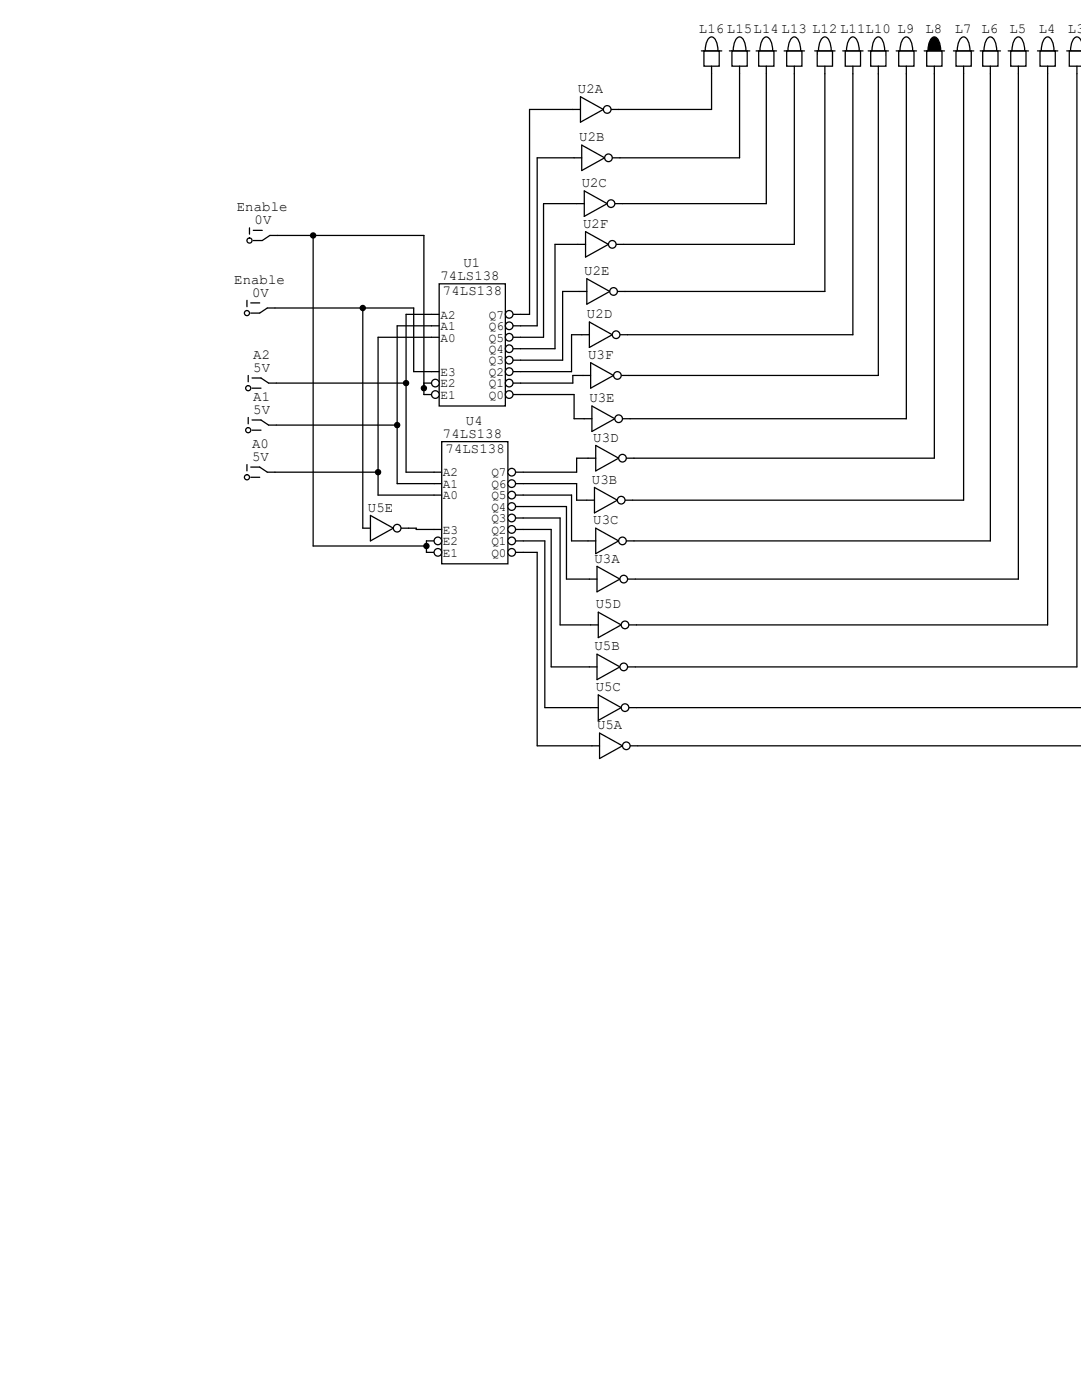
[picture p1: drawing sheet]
<svg xmlns="http://www.w3.org/2000/svg" width="216mm" height="279mm" viewBox="0 0 216 279" stroke-linecap="round" stroke-linejoin="round" font-family="sans-serif">
<g fill="none" stroke="#000" stroke-width=".25">
<path d="M49.3 59.9v1.3M49.8 45.5v1.2M50.5 46h1.8M55.4 47h-1.6l-1.5 1h-1.8M49.5 74.9v1.3M50 60.5h1.8M50.3 75.4h1.8l1.5 1.1h1.5M50.3 77.5h1.8M54.9 61.5h-1.6l-1.5 1h-1.8M49.3 92.7v1.3M49.5 83.3v1.3M50 93.2h1.8l1.5 1h1.6"/>
<path d="M50 95.2h1.8M50.3 83.8h1.8l1.5 1h1.5M50.3 85.9h1.8M72.4 105.4h1.5M73.9 102.9l4.6 2.5-4.6 2.5zM80 105.4h1.5"/>
<circle cx="49.8" cy="48" r=".51"/>
<circle cx="49.3" cy="62.5" r=".51"/>
<circle cx="49.5" cy="77.5" r=".51"/>
<circle cx="49.3" cy="95.3" r=".51"/>
<circle cx="49.5" cy="85.9" r=".51"/>
</g>
<circle cx="79.2" cy="105.4" r=".76" fill="#fff" stroke="#000" stroke-width=".25"/>
<path d="M117.9 124.7h1.5M119.4 122.2l4.6 2.5-4.6 2.6zM125.5 124.7h1.5" fill="none" stroke="#000" stroke-width=".25"/>
<circle cx="124.7" cy="124.7" r=".76" fill="#fff" stroke="#000" stroke-width=".25"/>
<path d="M119.4 138.7l4.6 2.5-4.6 2.6zM117.9 141.2h1.5M125.5 141.2h1.5" fill="none" stroke="#000" stroke-width=".25"/>
<circle cx="124.7" cy="141.2" r=".76" fill="#fff" stroke="#000" stroke-width=".25"/>
<path d="M117.6 133.1h1.5M119.1 130.6l4.6 2.5-4.6 2.5zM125.2 133.1h1.5" fill="none" stroke="#000" stroke-width=".25"/>
<circle cx="124.5" cy="133.1" r=".76" fill="#fff" stroke="#000" stroke-width=".25"/>
<path d="M118.1 148.8h1.5M119.6 146.3l4.6 2.5-4.6 2.6zM125.7 148.8h1.6" fill="none" stroke="#000" stroke-width=".25"/>
<g fill="#fff" stroke="#000" stroke-width=".25">
<path d="M88.1 88.1h13.2v24.4h-13.2z" fill-rule="evenodd"/>
<circle cx="125" cy="148.8" r=".76"/>
</g>
<path d="M86.6 94.2h1.5M86.6 96.5h1.5M86.6 98.8h1.5M85.1 107.9h1.5M86.6 105.7h1.5" fill="none" stroke="#000" stroke-width=".25"/>
<circle cx="87.4" cy="107.9" r=".76" fill="#fff" stroke="#000" stroke-width=".25"/>
<path d="M85.1 110.2h1.5" fill="none" stroke="#000" stroke-width=".25"/>
<circle cx="87.4" cy="110.2" r=".76" fill="#fff" stroke="#000" stroke-width=".25"/>
<path d="M102.9 94.2h1.5" fill="none" stroke="#000" stroke-width=".25"/>
<circle cx="102.1" cy="94.2" r=".76" fill="#fff" stroke="#000" stroke-width=".25"/>
<path d="M102.9 96.5h1.5" fill="none" stroke="#000" stroke-width=".25"/>
<circle cx="102.1" cy="96.5" r=".76" fill="#fff" stroke="#000" stroke-width=".25"/>
<path d="M102.9 98.8h1.5" fill="none" stroke="#000" stroke-width=".25"/>
<circle cx="102.1" cy="98.8" r=".76" fill="#fff" stroke="#000" stroke-width=".25"/>
<path d="M102.9 101.1h1.5" fill="none" stroke="#000" stroke-width=".25"/>
<circle cx="102.1" cy="101.1" r=".76" fill="#fff" stroke="#000" stroke-width=".25"/>
<path d="M102.9 103.4h1.5" fill="none" stroke="#000" stroke-width=".25"/>
<circle cx="102.1" cy="103.4" r=".76" fill="#fff" stroke="#000" stroke-width=".25"/>
<path d="M102.9 105.7h1.5" fill="none" stroke="#000" stroke-width=".25"/>
<circle cx="102.1" cy="105.7" r=".76" fill="#fff" stroke="#000" stroke-width=".25"/>
<path d="M102.9 107.9h1.5" fill="none" stroke="#000" stroke-width=".25"/>
<circle cx="102.1" cy="107.9" r=".76" fill="#fff" stroke="#000" stroke-width=".25"/>
<path d="M102.9 110.2h1.5" fill="none" stroke="#000" stroke-width=".25"/>
<circle cx="102.1" cy="110.2" r=".76" fill="#fff" stroke="#000" stroke-width=".25"/>
<path d="M117.1 99.8h1.5M118.6 97.3l4.6 2.5-4.6 2.6zM124.7 99.8h1.5" fill="none" stroke="#000" stroke-width=".25"/>
<circle cx="124" cy="99.8" r=".76" fill="#fff" stroke="#000" stroke-width=".25"/>
<path d="M117.6 115.6h1.5M119.1 113l4.6 2.6-4.6 2.5zM125.2 115.6h1.5" fill="none" stroke="#000" stroke-width=".25"/>
<circle cx="124.5" cy="115.6" r=".76" fill="#fff" stroke="#000" stroke-width=".25"/>
<path d="M117.3 107.9h1.6M118.9 105.4l4.5 2.5-4.5 2.6zM125 107.9h1.5" fill="none" stroke="#000" stroke-width=".25"/>
<circle cx="124.2" cy="107.9" r=".76" fill="#fff" stroke="#000" stroke-width=".25"/>
<path d="M115.8 19.3l4.6 2.5-4.6 2.6zM114.3 21.8h1.5M121.9 21.8h1.5" fill="none" stroke="#000" stroke-width=".25"/>
<circle cx="121.2" cy="21.8" r=".76" fill="#fff" stroke="#000" stroke-width=".25"/>
<path d="M114.6 31.5h1.5M116.1 29l4.5 2.5-4.5 2.5zM122.2 31.5h1.5" fill="none" stroke="#000" stroke-width=".25"/>
<circle cx="121.4" cy="31.5" r=".76" fill="#fff" stroke="#000" stroke-width=".25"/>
<path d="M116.6 38.1l4.6 2.5-4.6 2.6zM115.1 40.6h1.5M122.7 40.6h1.5" fill="none" stroke="#000" stroke-width=".25"/>
<circle cx="121.9" cy="40.6" r=".76" fill="#fff" stroke="#000" stroke-width=".25"/>
<path d="M116.1 66.8h1.5M117.6 64.3l4.6 2.5-4.6 2.5zM123.7 66.8h1.5" fill="none" stroke="#000" stroke-width=".25"/>
<circle cx="122.9" cy="66.8" r=".76" fill="#fff" stroke="#000" stroke-width=".25"/>
<path d="M115.6 58.2h1.5M117.1 55.6l4.6 2.6-4.6 2.5zM123.2 58.2h1.5" fill="none" stroke="#000" stroke-width=".25"/>
<circle cx="122.4" cy="58.2" r=".76" fill="#fff" stroke="#000" stroke-width=".25"/>
<path d="M117.3 91.4h1.6M118.9 88.9l4.5 2.5-4.5 2.6zM125 91.4h1.5" fill="none" stroke="#000" stroke-width=".25"/>
<circle cx="124.2" cy="91.4" r=".76" fill="#fff" stroke="#000" stroke-width=".25"/>
<path d="M116.6 83.6h1.5M118.1 81l4.6 2.6-4.6 2.5zM124.2 83.6h1.5" fill="none" stroke="#000" stroke-width=".25"/>
<circle cx="123.4" cy="83.6" r=".76" fill="#fff" stroke="#000" stroke-width=".25"/>
<path d="M116.3 74.9h1.6M117.9 72.4l4.5 2.5-4.5 2.6zM124 74.9h1.5" fill="none" stroke="#000" stroke-width=".25"/>
<circle cx="123.2" cy="74.9" r=".76" fill="#fff" stroke="#000" stroke-width=".25"/>
<path d="M115.3 48.8h1.5M116.8 46.2l4.6 2.6-4.6 2.5zM122.9 48.8h1.6" fill="none" stroke="#000" stroke-width=".25"/>
<g fill="#fff" stroke="#000" stroke-width=".25">
<path d="M180.2 7.7a.73 .73 0 0 1 1.3 0 4.9 4.9 0 0 1 0 4.9 .73 .73 0 0 1-1.3 0 4.9 4.9 0 0 1 0-4.9z" fill-rule="evenodd"/>
<path d="M179.3 10.2h3.1v3h-3.1z" fill-rule="evenodd"/>
<circle cx="122.2" cy="48.8" r=".76"/>
</g>
<path d="M178.8 10.2h4.1M180.8 13.2v1.5" fill="none" stroke="#000" stroke-width=".25"/>
<path d="M185.8 7.7a.73 .73 0 0 1 1.3 0 4.9 4.9 0 0 1 0 4.9 .73 .73 0 0 1-1.3 0 4.9 4.9 0 0 1 0-4.9z" fill-rule="evenodd" fill="#000" stroke="#000" stroke-width=".25"/>
<path d="M184.9 10.2h3.1v3h-3.1z" fill-rule="evenodd" fill="#fff" stroke="#000" stroke-width=".25"/>
<path d="M184.4 10.2h4.1M186.4 13.2v1.5" fill="none" stroke="#000" stroke-width=".25"/>
<g fill="#fff" stroke="#000" stroke-width=".25">
<path d="M169.5 7.7a.73 .73 0 0 1 1.3 0 4.9 4.9 0 0 1 0 4.9 .73 .73 0 0 1-1.3 0 4.9 4.9 0 0 1 0-4.9z" fill-rule="evenodd"/>
<path d="M168.7 10.2h3v3h-3z" fill-rule="evenodd"/>
</g>
<path d="M168.1 10.2h4.1M170.2 13.2v1.5" fill="none" stroke="#000" stroke-width=".25"/>
<g fill="#fff" stroke="#000" stroke-width=".25">
<path d="M174.6 7.7a.73 .73 0 0 1 1.3 0 4.9 4.9 0 0 1 0 4.9 .73 .73 0 0 1-1.3 0 4.9 4.9 0 0 1 0-4.9z" fill-rule="evenodd"/>
<path d="M173.7 10.2h3.1v3h-3.1z" fill-rule="evenodd"/>
</g>
<path d="M173.2 10.2h4.1M175.3 13.2v1.5" fill="none" stroke="#000" stroke-width=".25"/>
<g fill="#fff" stroke="#000" stroke-width=".25">
<path d="M191.6 7.7a.73 .73 0 0 1 1.3 0 4.9 4.9 0 0 1 0 4.9 .73 .73 0 0 1-1.3 0 4.9 4.9 0 0 1 0-4.9z" fill-rule="evenodd"/>
<path d="M190.8 10.2h3v3h-3z" fill-rule="evenodd"/>
</g>
<path d="M190.2 10.2h4.1M192.3 13.2v1.5" fill="none" stroke="#000" stroke-width=".25"/>
<g fill="#fff" stroke="#000" stroke-width=".25">
<path d="M208.4 7.7a.73 .73 0 0 1 1.3 0 4.9 4.9 0 0 1 0 4.9 .73 .73 0 0 1-1.3 0 4.9 4.9 0 0 1 0-4.9z" fill-rule="evenodd"/>
<path d="M207.5 10.2h3.1v3h-3.1z" fill-rule="evenodd"/>
</g>
<path d="M207 10.2h4.1M209 13.2v1.5" fill="none" stroke="#000" stroke-width=".25"/>
<g fill="#fff" stroke="#000" stroke-width=".25">
<path d="M197 7.7a.73 .73 0 0 1 1.3 0 4.9 4.9 0 0 1 0 4.9 .73 .73 0 0 1-1.3 0 4.9 4.9 0 0 1 0-4.9z" fill-rule="evenodd"/>
<path d="M196.1 10.2h3v3h-3z" fill-rule="evenodd"/>
</g>
<path d="M195.6 10.2h4M197.6 13.2v1.5" fill="none" stroke="#000" stroke-width=".25"/>
<g fill="#fff" stroke="#000" stroke-width=".25">
<path d="M202.6 7.7a.73 .73 0 0 1 1.2 0 4.9 4.9 0 0 1 0 4.9 .73 .73 0 0 1-1.2 0 4.9 4.9 0 0 1 0-4.9z" fill-rule="evenodd"/>
<path d="M201.7 10.2h3v3h-3z" fill-rule="evenodd"/>
</g>
<path d="M201.2 10.2h4M203.2 13.2v1.5" fill="none" stroke="#000" stroke-width=".25"/>
<g fill="#fff" stroke="#000" stroke-width=".25">
<path d="M214.2 7.7a.73 .73 0 0 1 1.3 0l.2 .5v3.4a1.05 1.05 0 0 1-.8 1.4 2.55 2.55 0 0 1-1.3-2.8 4.2 4.2 0 0 1 .6-2.5z" fill-rule="evenodd"/>
<path d="M213.4 10.2h2.3v3h-2.3z" fill-rule="evenodd"/>
</g>
<path d="M212.9 10.2h2.8M214.9 13.2v1.5" fill="none" stroke="#000" stroke-width=".25"/>
<g fill="#fff" stroke="#000" stroke-width=".25">
<path d="M157.9 7.7a.73 .73 0 0 1 1.2 0 4.9 4.9 0 0 1 0 4.9 .73 .73 0 0 1-1.2 0 4.9 4.9 0 0 1 0-4.9z" fill-rule="evenodd"/>
<path d="M157 10.2h3v3h-3z" fill-rule="evenodd"/>
</g>
<path d="M156.5 10.2h4M158.5 13.2v1.5" fill="none" stroke="#000" stroke-width=".25"/>
<g fill="#fff" stroke="#000" stroke-width=".25">
<path d="M152.3 7.7a.73 .73 0 0 1 1.3 0 4.9 4.9 0 0 1 0 4.9 .73 .73 0 0 1-1.3 0 4.9 4.9 0 0 1 0-4.9z" fill-rule="evenodd"/>
<path d="M151.4 10.2h3v3h-3z" fill-rule="evenodd"/>
</g>
<path d="M150.9 10.2h4M152.9 13.2v1.5" fill="none" stroke="#000" stroke-width=".25"/>
<g fill="#fff" stroke="#000" stroke-width=".25">
<path d="M146.9 7.7a.73 .73 0 0 1 1.3 0 4.9 4.9 0 0 1 0 4.9 .73 .73 0 0 1-1.3 0 4.9 4.9 0 0 1 0-4.9z" fill-rule="evenodd"/>
<path d="M146 10.2h3.1v3h-3.1z" fill-rule="evenodd"/>
</g>
<path d="M145.5 10.2h4.1M147.6 13.2v1.5" fill="none" stroke="#000" stroke-width=".25"/>
<g fill="#fff" stroke="#000" stroke-width=".25">
<path d="M141.3 7.7a.73 .73 0 0 1 1.3 0 4.9 4.9 0 0 1 0 4.9 .73 .73 0 0 1-1.3 0 4.9 4.9 0 0 1 0-4.9z" fill-rule="evenodd"/>
<path d="M140.5 10.2h3v3h-3z" fill-rule="evenodd"/>
</g>
<path d="M140 10.2h4M142 13.2v1.5" fill="none" stroke="#000" stroke-width=".25"/>
<g fill="#fff" stroke="#000" stroke-width=".25">
<path d="M163.9 7.7a.73 .73 0 0 1 1.3 0 4.9 4.9 0 0 1 0 4.9 .73 .73 0 0 1-1.3 0 4.9 4.9 0 0 1 0-4.9z" fill-rule="evenodd"/>
<path d="M163.1 10.2h3v3h-3z" fill-rule="evenodd"/>
</g>
<path d="M162.6 10.2h4M164.6 13.2v1.5" fill="none" stroke="#000" stroke-width=".25"/>
<path d="M87.6 56.6h13.2v24.4h-13.2z" fill-rule="evenodd" fill="#fff" stroke="#000" stroke-width=".25"/>
<path d="M84.6 76.5h1.5M86.1 62.7h1.5M86.1 65h1.5M86.1 67.3h1.5M86.1 74.2h1.5" fill="none" stroke="#000" stroke-width=".25"/>
<circle cx="86.9" cy="76.5" r=".76" fill="#fff" stroke="#000" stroke-width=".25"/>
<path d="M84.6 78.7h1.5" fill="none" stroke="#000" stroke-width=".25"/>
<circle cx="86.9" cy="78.7" r=".76" fill="#fff" stroke="#000" stroke-width=".25"/>
<path d="M102.4 62.7h1.5" fill="none" stroke="#000" stroke-width=".25"/>
<circle cx="101.6" cy="62.7" r=".76" fill="#fff" stroke="#000" stroke-width=".25"/>
<path d="M102.4 65h1.5" fill="none" stroke="#000" stroke-width=".25"/>
<circle cx="101.6" cy="65" r=".76" fill="#fff" stroke="#000" stroke-width=".25"/>
<path d="M102.4 67.3h1.5" fill="none" stroke="#000" stroke-width=".25"/>
<circle cx="101.6" cy="67.3" r=".76" fill="#fff" stroke="#000" stroke-width=".25"/>
<path d="M102.4 69.6h1.5" fill="none" stroke="#000" stroke-width=".25"/>
<circle cx="101.6" cy="69.6" r=".76" fill="#fff" stroke="#000" stroke-width=".25"/>
<path d="M102.4 71.9h1.5" fill="none" stroke="#000" stroke-width=".25"/>
<circle cx="101.6" cy="71.9" r=".76" fill="#fff" stroke="#000" stroke-width=".25"/>
<path d="M102.4 74.2h1.5" fill="none" stroke="#000" stroke-width=".25"/>
<circle cx="101.6" cy="74.2" r=".76" fill="#fff" stroke="#000" stroke-width=".25"/>
<path d="M102.4 76.5h1.5" fill="none" stroke="#000" stroke-width=".25"/>
<circle cx="101.6" cy="76.5" r=".76" fill="#fff" stroke="#000" stroke-width=".25"/>
<path d="M102.4 78.7h1.5" fill="none" stroke="#000" stroke-width=".25"/>
<circle cx="101.6" cy="78.7" r=".76" fill="#fff" stroke="#000" stroke-width=".25"/>
<g fill="none" stroke="#000" stroke-width=".25">
<path d="M142 14.7v7.1h-18.6M147.6 14.7v16.8h-23.9M152.9 14.7v25.9h-28.7M158.5 14.7v34.1h-34M164.6 14.7v43.5h-39.9M170.2 14.7v52.1h-45M175.3 14.7v60.2h-49.8M180.8 14.7v68.9h-55.1M186.4 14.7v76.7h-59.9M192.3 14.7v85.1h-66.1M197.6 14.7v93.2h-71.1M203.2 14.7v100.9h-76.5"/>
<path d="M209 14.7v110h-82M214.9 14.7v118.4h-88.2M114.3 21.8h-8.6v40.9h-1.8M114.6 31.5h-7.4v33.5h-3.3M55.4 47h29.2v31.7M62.5 47v62h22.6M115.1 40.6h-6.6v26.7h-4.6M115.3 48.8h-4.6v20.8h-6.8M115.6 58.2h-3.3v13.7h-8.4M54.9 61.5h27.6v12.7h3.6M55.1 76.5h25.9M72.4 61.5v43.9"/>
<path d="M86.1 67.3h-10.7v31.5h11.2M86.1 62.7h-5.1v31.5h5.6M86.1 65h-6.9v31.5h7.4M103.9 78.7h10.7v4.9h2M116.1 66.8h-2.1v7.4h-10.1M116.3 74.9h-2v1.6h-10.4M54.9 94.2h20.5M55.1 84.8h24.1M104.4 98.8h9.6v9.1h3.3M104.4 96.5h10.7v3.3h2M117.3 91.4h-2.2v2.8h-10.7M81.5 105.4h1.6v.3h3.5"/>
<path d="M85.1 107.9v2.3M104.4 105.7h5.6v27.4h7.6M104.4 110.2h2.8v38.6h10.9M104.4 107.9h4.3v33.3h9.2M104.4 103.4h7.4v21.3h6.1M104.4 101.1h8.6v14.5h4.6M127 141.2h88.7M127.3 148.8h88.4"/>
</g>
<g fill="#000" stroke="#000" stroke-width=".25">
<circle cx="62.5" cy="47" r=".51"/>
<circle cx="72.4" cy="61.5" r=".51"/>
<circle cx="81" cy="76.5" r=".51"/>
<circle cx="84.6" cy="77.5" r=".51"/>
<circle cx="75.4" cy="94.2" r=".51"/>
<circle cx="79.2" cy="84.8" r=".51"/>
<circle cx="85.1" cy="109" r=".51"/>
</g>
<g font-size="2.8">
<text x="139.4" y="6.6">L16 L15L14 L13 L12 L11L10 L9</text>
<text x="184.7" y="6.6">L8</text>
<text x="190.5" y="6.6">L7</text>
<text x="195.8" y="6.6">L6</text>
<text x="201.4" y="6.6">L5</text>
<text x="207.3" y="6.6">L4</text>
<text x="213.1" y="6.6">L3</text>
<text x="115.3" y="18.5">U2A</text>
<text x="115.6" y="28.2">U2B</text>
<text x="116.1" y="37.3">U2C</text>
<text x="47.2" y="42.2">Enable</text>
<text x="50.8" y="44.7">0V</text>
<text x="116.3" y="45.5">U2F</text>
<text x="92.5" y="53.3">U1</text>
<text x="46.7" y="56.6">Enable</text>
<text x="50.3" y="59.2">0V</text>
<text x="87.9" y="55.9">74LS138</text>
<text x="88.4" y="58.9">74LS138</text>
<text x="116.6" y="54.9">U2E</text>
<text x="117.1" y="63.5">U2D</text>
<text x="50.5" y="71.6">A2</text>
<text x="117.3" y="71.6">U3F</text>
<text x="50.5" y="74.2">5V</text>
<text x="50.5" y="80">A1</text>
<text x="50.5" y="82.5">5V</text>
<text x="117.6" y="80.3">U3E</text>
<text x="50.3" y="89.4">A0</text>
<text x="88.4" y="87.4">74LS138</text>
<text x="93" y="84.8">U4</text>
<text x="118.4" y="88.1">U3D</text>
<text x="50.3" y="91.9">5V</text>
<text x="88.9" y="90.4">74LS138</text>
<text x="118.1" y="96.5">U3B</text>
<text x="73.4" y="102.1">U5E</text>
<text x="118.4" y="104.6">U3C</text>
<text x="118.6" y="112.3">U3A</text>
<text x="118.9" y="121.4">U5D</text>
<text x="118.6" y="129.8">U5B</text>
<text x="118.9" y="137.9">U5C</text>
<text x="119.1" y="145.5">U5A</text>
</g>
<g font-size="2.5">
<text x="87.9" y="63.6">A2</text>
<text x="87.9" y="65.9">A1</text>
<text x="97.5" y="63.6">Q7</text>
<text x="97.5" y="65.9">Q6</text>
<text x="87.9" y="68.2">A0</text>
<text x="97.5" y="68.2">Q5</text>
<text x="97.5" y="70.4">Q4</text>
<text x="87.9" y="75">E3</text>
<text x="87.9" y="77.3">E2</text>
<text x="97.5" y="72.7">Q3</text>
<text x="97.5" y="75">Q2</text>
<text x="97.5" y="77.3">Q1</text>
<text x="87.9" y="79.6">E1</text>
<text x="97.5" y="79.6">Q0</text>
<text x="88.4" y="95.1">A2</text>
<text x="98" y="95.1">Q7</text>
<text x="88.4" y="97.4">A1</text>
<text x="88.4" y="99.7">A0</text>
<text x="98" y="97.4">Q6</text>
<text x="98" y="99.7">Q5</text>
<text x="98" y="101.9">Q4</text>
<text x="88.4" y="106.5">E3</text>
<text x="98" y="104.2">Q3</text>
<text x="98" y="106.5">Q2</text>
<text x="88.4" y="108.8">E2</text>
<text x="88.4" y="111.1">E1</text>
<text x="98" y="108.8">Q1</text>
<text x="98" y="111.1">Q0</text>
</g>
</svg>
